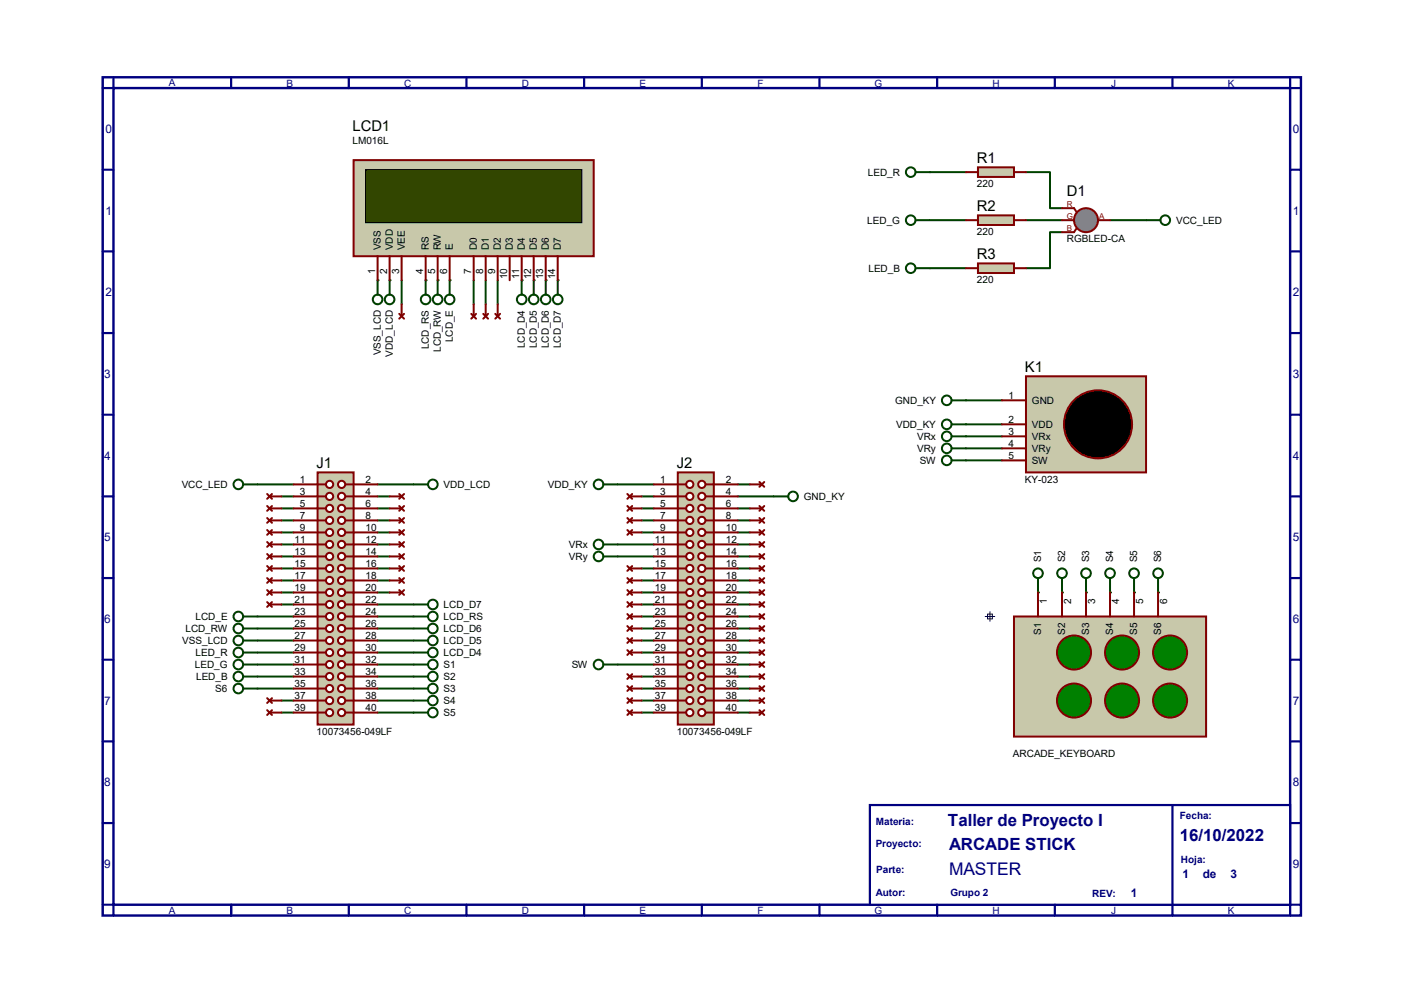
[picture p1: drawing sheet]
<svg xmlns="http://www.w3.org/2000/svg" width="297mm" height="210mm" viewBox="0 0 297 210" stroke-linecap="round" stroke-linejoin="round" font-family="sans-serif">
<path d="M21.7 16.3h253.5v177.3h-253.5zM24 18.6h248.9v172.7h-248.9z" fill="none" stroke="#000080" stroke-width=".51"/>
<path d="M24 16.3v2.3h-2.3M48.9 16.3v2.3" fill="none" stroke="#000080" stroke-width=".47"/>
<path d="M184 170.3h88.9v21h-88.9z" fill="#fff" stroke="#000080" stroke-width=".47"/>
<g fill="none" stroke="#000080" stroke-width=".47">
<path d="M73.8 16.3v2.3M98.7 16.3v2.3M123.6 16.3v2.3M148.5 16.3v2.3M173.4 16.3v2.3M198.2 16.3v2.3M223.1 16.3v2.3M248 16.3v2.3M272.9 16.3v2.3h2.3M21.7 35.9h2.3M272.9 35.9h2.3M21.7 53.2h2.3"/>
<path d="M272.9 53.2h2.3M21.7 70.4h2.3M272.9 70.4h2.3M21.7 87.7h2.3M272.9 87.7h2.3M21.7 105h2.3M272.9 105h2.3M21.7 122.3h2.3M21.7 139.5h2.3M272.9 122.3h2.3M272.9 139.5h2.3M21.7 156.8h2.3"/>
<path d="M272.9 156.8h2.3M21.7 174.1h2.3M248 170.3v23.3M272.9 174.1h2.3M21.7 191.3h2.3v2.3M48.9 191.3v2.3M73.8 191.3v2.3M98.7 191.3v2.3M123.6 191.3v2.3M148.5 191.3v2.3M173.4 191.3v2.3M198.2 191.3v2.3"/>
<path d="M223.1 191.3v2.3M275.2 191.3h-2.3v2.3"/>
</g>
<path d="M204.3 97.4h7.7M204.3 94.8h7.7M204.3 92.3h7.7" fill="none" stroke="#004000" stroke-width=".42"/>
<g fill="#004000">
<circle cx="118" cy="59.3" r=".21"/>
<circle cx="115.4" cy="59.3" r=".21"/>
<circle cx="112.9" cy="59.3" r=".21"/>
<circle cx="110.4" cy="59.3" r=".21"/>
<circle cx="95.1" cy="59.3" r=".21"/>
<circle cx="90" cy="59.3" r=".21"/>
</g>
<path d="M196.7 36.4h7.6M217 36.4h5.1v7.6h2.6M196.7 46.6h7.6M196.7 56.7h7.6M217 46.6h7.7M224.7 49.1h-2.6v7.6h-5.1" fill="none" stroke="#004000" stroke-width=".42"/>
<g fill="#004000">
<circle cx="219.6" cy="125.3" r=".21"/>
<circle cx="224.7" cy="125.3" r=".21"/>
<circle cx="229.7" cy="125.3" r=".21"/>
<circle cx="234.8" cy="125.3" r=".21"/>
<circle cx="239.9" cy="125.3" r=".21"/>
<circle cx="245" cy="125.3" r=".21"/>
</g>
<g fill="none" stroke="#004000" stroke-width=".42">
<path d="M234.8 46.6h7.6M204.3 89.7h7.7M204.3 84.7h7.7M54.5 102.4h7.6M59.6 105h2.5M59.6 115.1h2.5M59.6 117.7h2.5M59.6 107.5h2.5M59.6 110.1h2.5M59.6 112.6h2.5M79.9 102.4h7.6M79.9 105h2.5"/>
<path d="M79.9 115.1h2.5M79.9 117.7h2.5M79.9 107.5h2.5M79.9 110.1h2.5M79.9 112.6h2.5M130.7 102.4h7.6M130.7 115.1h7.6M130.7 117.7h7.6M135.8 105h2.5M135.8 107.5h2.5M135.8 110.1h2.5M135.8 112.6h2.5"/>
<path d="M156.1 102.4h2.5M156.1 105h7.6M156.1 115.1h2.5M156.1 117.7h2.5M156.1 107.5h2.5M156.1 110.1h2.5M156.1 112.6h2.5M54.5 130.4h7.6M54.5 138h7.6M59.6 127.8h2.5M59.6 120.2h2.5M59.6 122.8h2.5"/>
<path d="M59.6 125.3h2.5M79.9 127.8h7.6M79.9 130.4h7.6M79.9 132.9h7.6M79.9 138h7.6M79.9 135.5h7.6M79.9 120.2h2.5M79.9 122.8h2.5M79.9 125.3h2.5M135.8 127.8h2.5M135.8 130.4h2.5M135.8 132.9h2.5"/>
<path d="M135.8 138h2.5M135.8 135.5h2.5M135.8 120.2h2.5M135.8 122.8h2.5M135.8 125.3h2.5M156.1 127.8h2.5M156.1 130.4h2.5M156.1 132.9h2.5M156.1 138h2.5M156.1 135.5h2.5M156.1 120.2h2.5M156.1 122.8h2.5"/>
<path d="M156.1 125.3h2.5M54.5 140.5h7.6M54.5 143.1h7.6M54.5 145.6h7.6M59.6 148.2h2.5M59.6 150.7h2.5M79.9 140.5h7.6M79.9 143.1h7.6M79.9 145.6h7.6M79.9 148.2h7.6M79.9 150.7h7.6M130.7 140.5h7.6"/>
<path d="M135.8 143.1h2.5M135.8 145.6h2.5M135.8 148.2h2.5M135.8 150.7h2.5M156.1 140.5h2.5M156.1 143.1h2.5M156.1 145.6h2.5M156.1 148.2h2.5M156.1 150.7h2.5"/>
</g>
<g fill="#004000">
<circle cx="82.4" cy="59.3" r=".21"/>
<circle cx="92.6" cy="59.3" r=".21"/>
</g>
<path d="M54.5 132.9h7.6" fill="none" stroke="#004000" stroke-width=".42"/>
<circle cx="79.9" cy="59.3" r=".21" fill="#004000"/>
<g fill="none" stroke="#004000" stroke-width=".42">
<path d="M85 59.3v5M100.2 59.3v5M102.7 59.3v5M105.3 59.3v5M201.3 92.3h3M201.3 94.8h3M201.3 97.4h3M127.6 115.1h3.1M127.6 117.7h3.1M127.6 102.4h3.1M163.7 105h3.1M54.5 135.5h7.6"/>
<path d="M127.6 140.5h3.1"/>
<circle cx="200.3" cy="92.3" r="1.02"/>
<circle cx="200.3" cy="94.8" r="1.02"/>
<circle cx="200.3" cy="97.4" r="1.02"/>
<circle cx="126.6" cy="102.4" r="1.02"/>
<circle cx="126.6" cy="117.7" r="1.02"/>
<circle cx="126.6" cy="115.1" r="1.02"/>
<circle cx="167.8" cy="105" r="1.02"/>
<circle cx="126.6" cy="140.5" r="1.02"/>
</g>
<path d="M217 79.6h25.4v20.3h-25.4z" fill="#c8c8aa" stroke="#800000" stroke-width=".42"/>
<circle cx="232.3" cy="89.7" r="7.2" fill="#000" stroke="#800000" stroke-width=".42"/>
<path d="M212 84.7h5M212 89.7h5M212 97.4h5M212 94.8h5M212 92.3h5" fill="none" stroke="#800000" stroke-width=".42"/>
<g fill="none" stroke="#004000" stroke-width=".42">
<path d="M90 59.3v3M95.1 59.3v3M110.4 59.3v3M112.9 59.3v3M115.4 59.3v3M118 59.3v3M51.4 130.4h3.1M87.5 132.9h3.1M87.5 135.5h3.1M87.5 138h3.1M87.5 127.8h3.1M87.5 130.4h3.1"/>
<circle cx="90" cy="63.3" r="1.02"/>
<circle cx="95.1" cy="63.3" r="1.02"/>
<circle cx="110.4" cy="63.3" r="1.02"/>
<circle cx="112.9" cy="63.3" r="1.02"/>
<circle cx="115.4" cy="63.3" r="1.02"/>
<circle cx="118" cy="63.3" r="1.02"/>
<circle cx="50.4" cy="130.4" r="1.02"/>
<circle cx="91.6" cy="135.5" r="1.02"/>
<circle cx="91.6" cy="127.8" r="1.02"/>
<circle cx="91.6" cy="138" r="1.02"/>
<circle cx="91.6" cy="132.9" r="1.02"/>
<circle cx="91.6" cy="130.4" r="1.02"/>
</g>
<circle cx="229.7" cy="46.6" r="2.54" fill="#808080" stroke="#800000" stroke-width=".42"/>
<path d="M224.7 44h2.5l.5 .8M224.7 46.6h2.5M227.7 48.3l-.5 .8h-2.5M232.3 46.6h2.5" fill="none" stroke="#800000" stroke-width=".42"/>
<g fill="none" stroke="#004000" stroke-width=".42">
<path d="M193.7 36.4h3M193.7 46.6h3M193.7 56.7h3M51.4 138h3.1M219.6 122.3v3M224.7 122.3v3M229.7 122.3v3M234.8 122.3v3M239.9 122.3v3M51.4 140.5h3.1M51.4 143.1h3.1M87.5 140.5h3.1"/>
<path d="M87.5 143.1h3.1M87.5 145.6h3.1M87.5 148.2h3.1M87.5 150.7h3.1"/>
<circle cx="192.7" cy="36.4" r="1.02"/>
<circle cx="192.7" cy="46.6" r="1.02"/>
<circle cx="192.7" cy="56.7" r="1.02"/>
<circle cx="50.4" cy="138" r="1.02"/>
<circle cx="219.6" cy="121.2" r="1.02"/>
<circle cx="224.7" cy="121.2" r="1.02"/>
<circle cx="229.7" cy="121.2" r="1.02"/>
<circle cx="234.8" cy="121.2" r="1.02"/>
<circle cx="239.9" cy="121.2" r="1.02"/>
<circle cx="50.4" cy="140.5" r="1.02"/>
<circle cx="50.4" cy="143.1" r="1.02"/>
<circle cx="91.6" cy="150.7" r="1.02"/>
<circle cx="91.6" cy="148.2" r="1.02"/>
<circle cx="91.6" cy="140.5" r="1.02"/>
<circle cx="91.6" cy="145.6" r="1.02"/>
<circle cx="91.6" cy="143.1" r="1.02"/>
</g>
<path d="M206.9 35.4h7.6v2h-7.6z" fill="#c8c8aa" stroke="#800000" stroke-width=".42"/>
<path d="M204.3 36.4h2.6M214.5 36.4h2.5" fill="none" stroke="#800000" stroke-width=".42"/>
<path d="M206.9 45.6h7.6v2h-7.6z" fill="#c8c8aa" stroke="#800000" stroke-width=".42"/>
<path d="M204.3 46.6h2.6M214.5 46.6h2.5" fill="none" stroke="#800000" stroke-width=".42"/>
<path d="M206.9 55.7h7.6v2h-7.6z" fill="#c8c8aa" stroke="#800000" stroke-width=".42"/>
<path d="M204.3 56.7h2.6M214.5 56.7h2.5" fill="none" stroke="#800000" stroke-width=".42"/>
<path d="M208.4 130.4h2M208.9 129.9h1v1h-1zM209.4 129.4v2" fill="none" stroke="#000040" stroke-width=".21"/>
<g fill="none" stroke="#004000" stroke-width=".42">
<path d="M245 122.3v3"/>
<circle cx="245" cy="121.2" r="1.02"/>
</g>
<path d="M214.5 130.4h40.6v25.4h-40.6z" fill="#c8c8aa" stroke="#800000" stroke-width=".42"/>
<g fill="#008000" stroke="#800000" stroke-width=".42">
<circle cx="227.2" cy="138" r="3.6"/>
<circle cx="237.4" cy="138" r="3.6"/>
<circle cx="247.5" cy="138" r="3.6"/>
<circle cx="227.2" cy="148.2" r="3.6"/>
<circle cx="237.4" cy="148.2" r="3.6"/>
<circle cx="247.5" cy="148.2" r="3.6"/>
</g>
<g fill="none" stroke="#800000" stroke-width=".42">
<path d="M56.5 104.5l1 1M56.5 107l1 1M56.5 109.6l1 1M56.5 112.1l1 1M56.5 114.6l1 1.1M56.5 117.2l1 1M56.5 119.7l1 1M57 105h2.6M57 107.5h2.6M57 110.1h2.6M57 112.6h2.6M57 115.1h2.6"/>
<path d="M57 117.7h2.6M57.5 104.5l-1 1M57.5 107l-1 1M57.5 109.6l-1 1M57.5 112.1l-1 1M57.5 114.6l-1 1.1M57.5 117.2l-1 1M57.5 119.7l-1 1M56.5 122.3l1 1M56.5 124.8l1 1M56.5 127.3l1 1.1M57 120.2h2.6"/>
<path d="M57 122.8h2.6M57 125.3h2.6M57 127.8h2.6M57.5 122.3l-1 1M57.5 124.8l-1 1M57.5 127.3l-1 1.1M219.6 125.3v5.1M224.7 125.3v5.1M229.7 125.3v5.1M234.8 125.3v5.1M239.9 125.3v5.1M245 125.3v5.1"/>
<path d="M56.5 147.7l1 1M56.5 150.2l1 1M57 148.2h2.6M57 150.7h2.6M57.5 147.7l-1 1M57.5 150.2l-1 1"/>
</g>
<g fill="none" stroke="#004000" stroke-width=".42">
<path d="M51.4 145.6h3.1"/>
<circle cx="50.4" cy="145.6" r="1.02"/>
</g>
<path d="M67.2 99.9h7.6v53.3h-7.6z" fill="#c8c8aa" stroke="#800000" stroke-width=".42"/>
<path d="M67.2 102.4h1.8" fill="none" stroke="#800000" stroke-width=".42"/>
<circle cx="69.7" cy="102.4" r=".76" fill="#fff" stroke="#800000" stroke-width=".42"/>
<path d="M67.2 105h1.8" fill="none" stroke="#800000" stroke-width=".42"/>
<circle cx="69.7" cy="105" r=".76" fill="#fff" stroke="#800000" stroke-width=".42"/>
<path d="M67.2 107.5h1.8" fill="none" stroke="#800000" stroke-width=".42"/>
<circle cx="69.7" cy="107.5" r=".76" fill="#fff" stroke="#800000" stroke-width=".42"/>
<path d="M67.2 110.1h1.8" fill="none" stroke="#800000" stroke-width=".42"/>
<circle cx="69.7" cy="110.1" r=".76" fill="#fff" stroke="#800000" stroke-width=".42"/>
<path d="M73 102.4h1.8" fill="none" stroke="#800000" stroke-width=".42"/>
<circle cx="72.3" cy="102.4" r=".76" fill="#fff" stroke="#800000" stroke-width=".42"/>
<path d="M73 105h1.8" fill="none" stroke="#800000" stroke-width=".42"/>
<circle cx="72.3" cy="105" r=".76" fill="#fff" stroke="#800000" stroke-width=".42"/>
<path d="M73 107.5h1.8" fill="none" stroke="#800000" stroke-width=".42"/>
<circle cx="72.3" cy="107.5" r=".76" fill="#fff" stroke="#800000" stroke-width=".42"/>
<path d="M73 110.1h1.8" fill="none" stroke="#800000" stroke-width=".42"/>
<circle cx="72.3" cy="110.1" r=".76" fill="#fff" stroke="#800000" stroke-width=".42"/>
<path d="M67.2 112.6h1.8" fill="none" stroke="#800000" stroke-width=".42"/>
<circle cx="69.7" cy="112.6" r=".76" fill="#fff" stroke="#800000" stroke-width=".42"/>
<path d="M73 112.6h1.8" fill="none" stroke="#800000" stroke-width=".42"/>
<circle cx="72.3" cy="112.6" r=".76" fill="#fff" stroke="#800000" stroke-width=".42"/>
<path d="M67.2 115.1h1.8" fill="none" stroke="#800000" stroke-width=".42"/>
<circle cx="69.7" cy="115.1" r=".76" fill="#fff" stroke="#800000" stroke-width=".42"/>
<path d="M73 115.1h1.8" fill="none" stroke="#800000" stroke-width=".42"/>
<circle cx="72.3" cy="115.1" r=".76" fill="#fff" stroke="#800000" stroke-width=".42"/>
<path d="M67.2 117.7h1.8" fill="none" stroke="#800000" stroke-width=".42"/>
<circle cx="69.7" cy="117.7" r=".76" fill="#fff" stroke="#800000" stroke-width=".42"/>
<path d="M73 117.7h1.8" fill="none" stroke="#800000" stroke-width=".42"/>
<circle cx="72.3" cy="117.7" r=".76" fill="#fff" stroke="#800000" stroke-width=".42"/>
<path d="M67.2 120.2h1.8" fill="none" stroke="#800000" stroke-width=".42"/>
<circle cx="69.7" cy="120.2" r=".76" fill="#fff" stroke="#800000" stroke-width=".42"/>
<path d="M73 120.2h1.8" fill="none" stroke="#800000" stroke-width=".42"/>
<circle cx="72.3" cy="120.2" r=".76" fill="#fff" stroke="#800000" stroke-width=".42"/>
<path d="M67.2 122.8h1.8" fill="none" stroke="#800000" stroke-width=".42"/>
<circle cx="69.7" cy="122.8" r=".76" fill="#fff" stroke="#800000" stroke-width=".42"/>
<path d="M67.2 125.3h1.8" fill="none" stroke="#800000" stroke-width=".42"/>
<circle cx="69.7" cy="125.3" r=".76" fill="#fff" stroke="#800000" stroke-width=".42"/>
<path d="M67.2 127.8h1.8" fill="none" stroke="#800000" stroke-width=".42"/>
<circle cx="69.7" cy="127.8" r=".76" fill="#fff" stroke="#800000" stroke-width=".42"/>
<path d="M73 122.8h1.8" fill="none" stroke="#800000" stroke-width=".42"/>
<circle cx="72.3" cy="122.8" r=".76" fill="#fff" stroke="#800000" stroke-width=".42"/>
<path d="M73 125.3h1.8" fill="none" stroke="#800000" stroke-width=".42"/>
<circle cx="72.3" cy="125.3" r=".76" fill="#fff" stroke="#800000" stroke-width=".42"/>
<path d="M73 127.8h1.8" fill="none" stroke="#800000" stroke-width=".42"/>
<circle cx="72.3" cy="127.8" r=".76" fill="#fff" stroke="#800000" stroke-width=".42"/>
<path d="M67.2 130.4h1.8" fill="none" stroke="#800000" stroke-width=".42"/>
<circle cx="69.7" cy="130.4" r=".76" fill="#fff" stroke="#800000" stroke-width=".42"/>
<path d="M73 130.4h1.8" fill="none" stroke="#800000" stroke-width=".42"/>
<circle cx="72.3" cy="130.4" r=".76" fill="#fff" stroke="#800000" stroke-width=".42"/>
<path d="M67.2 132.9h1.8" fill="none" stroke="#800000" stroke-width=".42"/>
<circle cx="69.7" cy="132.9" r=".76" fill="#fff" stroke="#800000" stroke-width=".42"/>
<path d="M73 132.9h1.8" fill="none" stroke="#800000" stroke-width=".42"/>
<circle cx="72.3" cy="132.9" r=".76" fill="#fff" stroke="#800000" stroke-width=".42"/>
<path d="M67.2 135.5h1.8" fill="none" stroke="#800000" stroke-width=".42"/>
<circle cx="69.7" cy="135.5" r=".76" fill="#fff" stroke="#800000" stroke-width=".42"/>
<path d="M67.2 138h1.8" fill="none" stroke="#800000" stroke-width=".42"/>
<circle cx="69.7" cy="138" r=".76" fill="#fff" stroke="#800000" stroke-width=".42"/>
<path d="M73 135.5h1.8" fill="none" stroke="#800000" stroke-width=".42"/>
<circle cx="72.3" cy="135.5" r=".76" fill="#fff" stroke="#800000" stroke-width=".42"/>
<path d="M73 138h1.8" fill="none" stroke="#800000" stroke-width=".42"/>
<circle cx="72.3" cy="138" r=".76" fill="#fff" stroke="#800000" stroke-width=".42"/>
<path d="M67.2 140.5h1.8" fill="none" stroke="#800000" stroke-width=".42"/>
<circle cx="69.7" cy="140.5" r=".76" fill="#fff" stroke="#800000" stroke-width=".42"/>
<path d="M67.2 143.1h1.8" fill="none" stroke="#800000" stroke-width=".42"/>
<circle cx="69.7" cy="143.1" r=".76" fill="#fff" stroke="#800000" stroke-width=".42"/>
<path d="M67.2 145.6h1.8" fill="none" stroke="#800000" stroke-width=".42"/>
<circle cx="69.7" cy="145.6" r=".76" fill="#fff" stroke="#800000" stroke-width=".42"/>
<path d="M73 140.5h1.8" fill="none" stroke="#800000" stroke-width=".42"/>
<circle cx="72.3" cy="140.5" r=".76" fill="#fff" stroke="#800000" stroke-width=".42"/>
<path d="M73 143.1h1.8" fill="none" stroke="#800000" stroke-width=".42"/>
<circle cx="72.3" cy="143.1" r=".76" fill="#fff" stroke="#800000" stroke-width=".42"/>
<path d="M73 145.6h1.8" fill="none" stroke="#800000" stroke-width=".42"/>
<circle cx="72.3" cy="145.6" r=".76" fill="#fff" stroke="#800000" stroke-width=".42"/>
<path d="M67.2 148.2h1.8" fill="none" stroke="#800000" stroke-width=".42"/>
<circle cx="69.7" cy="148.2" r=".76" fill="#fff" stroke="#800000" stroke-width=".42"/>
<path d="M73 148.2h1.8" fill="none" stroke="#800000" stroke-width=".42"/>
<circle cx="72.3" cy="148.2" r=".76" fill="#fff" stroke="#800000" stroke-width=".42"/>
<path d="M67.2 150.7h1.8" fill="none" stroke="#800000" stroke-width=".42"/>
<circle cx="69.7" cy="150.7" r=".76" fill="#fff" stroke="#800000" stroke-width=".42"/>
<path d="M73 150.7h1.8" fill="none" stroke="#800000" stroke-width=".42"/>
<circle cx="72.3" cy="150.7" r=".76" fill="#fff" stroke="#800000" stroke-width=".42"/>
<g fill="none" stroke="#800000" stroke-width=".42">
<path d="M62.1 102.4h5.1M62.1 105h5.1M62.1 107.5h5.1M62.1 110.1h5.1M62.1 112.6h5.1M62.1 115.1h5.1M62.1 117.7h5.1M74.8 102.4h5.1M74.8 105h5.1M74.8 107.5h5.1M74.8 110.1h5.1M74.8 112.6h5.1"/>
<path d="M74.8 115.1h5.1M74.8 117.7h5.1M82.4 105h2.6M82.4 107.5h2.6M82.4 110.1h2.6M82.4 112.6h2.6M82.4 115.1h2.6M82.4 117.7h2.6M84.5 104.5l1 1M84.5 107l1 1M84.5 109.6l1 1M84.5 112.1l1 1"/>
<path d="M84.5 114.6l1 1.1M84.5 117.2l1 1M84.5 119.7l1 1M85.5 104.5l-1 1M85.5 107l-1 1M85.5 109.6l-1 1M85.5 112.1l-1 1M85.5 114.6l-1 1.1M85.5 117.2l-1 1M85.5 119.7l-1 1M158.6 102.4h2.6M158.6 107.5h2.6"/>
<path d="M158.6 110.1h2.6M158.6 112.6h2.6M158.6 115.1h2.6M158.6 117.7h2.6M160.7 101.9l1 1.1M160.7 107l1 1M160.7 109.6l1 1M160.7 112.1l1 1M160.7 114.6l1 1.1M160.7 117.2l1 1M160.7 119.7l1 1M161.7 101.9l-1 1.1"/>
<path d="M161.7 107l-1 1M161.7 109.6l-1 1M161.7 112.1l-1 1M161.7 114.6l-1 1.1M161.7 117.2l-1 1M161.7 119.7l-1 1M62.1 120.2h5.1M62.1 122.8h5.1M62.1 125.3h5.1M62.1 127.8h5.1M62.1 130.4h5.1M62.1 132.9h5.1"/>
<path d="M62.1 135.5h5.1M62.1 138h5.1M74.8 120.2h5.1M74.8 122.8h5.1M74.8 125.3h5.1M74.8 127.8h5.1M74.8 130.4h5.1M74.8 132.9h5.1M74.8 135.5h5.1M74.8 138h5.1M82.4 120.2h2.6M82.4 122.8h2.6"/>
<path d="M82.4 125.3h2.6M84.5 122.3l1 1M84.5 124.8l1 1M85.5 122.3l-1 1M85.5 124.8l-1 1M158.6 120.2h2.6M158.6 122.8h2.6M158.6 125.3h2.6M158.6 127.8h2.6M158.6 130.4h2.6M158.6 132.9h2.6M160.7 122.3l1 1"/>
<path d="M160.7 124.8l1 1M160.7 127.3l1 1.1M160.7 129.9l1 1M160.7 132.4l1 1M161.7 122.3l-1 1M161.7 124.8l-1 1M161.7 127.3l-1 1.1M161.7 129.9l-1 1M161.7 132.4l-1 1M62.1 140.5h5.1M62.1 143.1h5.1M62.1 145.6h5.1"/>
<path d="M62.1 148.2h5.1M62.1 150.7h5.1M74.8 140.5h5.1M74.8 143.1h5.1M74.8 145.6h5.1M74.8 148.2h5.1M74.8 150.7h5.1"/>
</g>
<path d="M143.4 99.9h7.6v53.3h-7.6z" fill="#c8c8aa" stroke="#800000" stroke-width=".42"/>
<path d="M143.4 102.4h1.8" fill="none" stroke="#800000" stroke-width=".42"/>
<circle cx="145.9" cy="102.4" r=".76" fill="#fff" stroke="#800000" stroke-width=".42"/>
<path d="M143.4 105h1.8" fill="none" stroke="#800000" stroke-width=".42"/>
<circle cx="145.9" cy="105" r=".76" fill="#fff" stroke="#800000" stroke-width=".42"/>
<path d="M143.4 107.5h1.8" fill="none" stroke="#800000" stroke-width=".42"/>
<circle cx="145.9" cy="107.5" r=".76" fill="#fff" stroke="#800000" stroke-width=".42"/>
<path d="M143.4 110.1h1.8" fill="none" stroke="#800000" stroke-width=".42"/>
<circle cx="145.9" cy="110.1" r=".76" fill="#fff" stroke="#800000" stroke-width=".42"/>
<path d="M149.2 102.4h1.8" fill="none" stroke="#800000" stroke-width=".42"/>
<circle cx="148.5" cy="102.4" r=".76" fill="#fff" stroke="#800000" stroke-width=".42"/>
<path d="M149.2 105h1.8" fill="none" stroke="#800000" stroke-width=".42"/>
<circle cx="148.5" cy="105" r=".76" fill="#fff" stroke="#800000" stroke-width=".42"/>
<path d="M149.2 107.5h1.8" fill="none" stroke="#800000" stroke-width=".42"/>
<circle cx="148.5" cy="107.5" r=".76" fill="#fff" stroke="#800000" stroke-width=".42"/>
<path d="M149.2 110.1h1.8" fill="none" stroke="#800000" stroke-width=".42"/>
<circle cx="148.5" cy="110.1" r=".76" fill="#fff" stroke="#800000" stroke-width=".42"/>
<path d="M143.4 112.6h1.8" fill="none" stroke="#800000" stroke-width=".42"/>
<circle cx="145.9" cy="112.6" r=".76" fill="#fff" stroke="#800000" stroke-width=".42"/>
<path d="M149.2 112.6h1.8" fill="none" stroke="#800000" stroke-width=".42"/>
<circle cx="148.5" cy="112.6" r=".76" fill="#fff" stroke="#800000" stroke-width=".42"/>
<path d="M143.4 115.1h1.8" fill="none" stroke="#800000" stroke-width=".42"/>
<circle cx="145.9" cy="115.1" r=".76" fill="#fff" stroke="#800000" stroke-width=".42"/>
<path d="M149.2 115.1h1.8" fill="none" stroke="#800000" stroke-width=".42"/>
<circle cx="148.5" cy="115.1" r=".76" fill="#fff" stroke="#800000" stroke-width=".42"/>
<path d="M143.4 117.7h1.8" fill="none" stroke="#800000" stroke-width=".42"/>
<circle cx="145.9" cy="117.7" r=".76" fill="#fff" stroke="#800000" stroke-width=".42"/>
<path d="M149.2 117.7h1.8" fill="none" stroke="#800000" stroke-width=".42"/>
<circle cx="148.5" cy="117.7" r=".76" fill="#fff" stroke="#800000" stroke-width=".42"/>
<path d="M143.4 120.2h1.8" fill="none" stroke="#800000" stroke-width=".42"/>
<circle cx="145.9" cy="120.2" r=".76" fill="#fff" stroke="#800000" stroke-width=".42"/>
<path d="M149.2 120.2h1.8" fill="none" stroke="#800000" stroke-width=".42"/>
<circle cx="148.5" cy="120.2" r=".76" fill="#fff" stroke="#800000" stroke-width=".42"/>
<path d="M143.4 122.8h1.8" fill="none" stroke="#800000" stroke-width=".42"/>
<circle cx="145.9" cy="122.8" r=".76" fill="#fff" stroke="#800000" stroke-width=".42"/>
<path d="M143.4 125.3h1.8" fill="none" stroke="#800000" stroke-width=".42"/>
<circle cx="145.9" cy="125.3" r=".76" fill="#fff" stroke="#800000" stroke-width=".42"/>
<path d="M143.4 127.8h1.8" fill="none" stroke="#800000" stroke-width=".42"/>
<circle cx="145.9" cy="127.8" r=".76" fill="#fff" stroke="#800000" stroke-width=".42"/>
<path d="M149.2 122.8h1.8" fill="none" stroke="#800000" stroke-width=".42"/>
<circle cx="148.5" cy="122.8" r=".76" fill="#fff" stroke="#800000" stroke-width=".42"/>
<path d="M149.2 125.3h1.8" fill="none" stroke="#800000" stroke-width=".42"/>
<circle cx="148.5" cy="125.3" r=".76" fill="#fff" stroke="#800000" stroke-width=".42"/>
<path d="M149.2 127.8h1.8" fill="none" stroke="#800000" stroke-width=".42"/>
<circle cx="148.5" cy="127.8" r=".76" fill="#fff" stroke="#800000" stroke-width=".42"/>
<path d="M143.4 130.4h1.8" fill="none" stroke="#800000" stroke-width=".42"/>
<circle cx="145.9" cy="130.4" r=".76" fill="#fff" stroke="#800000" stroke-width=".42"/>
<path d="M149.2 130.4h1.8" fill="none" stroke="#800000" stroke-width=".42"/>
<circle cx="148.5" cy="130.4" r=".76" fill="#fff" stroke="#800000" stroke-width=".42"/>
<path d="M143.4 132.9h1.8" fill="none" stroke="#800000" stroke-width=".42"/>
<circle cx="145.9" cy="132.9" r=".76" fill="#fff" stroke="#800000" stroke-width=".42"/>
<path d="M149.2 132.9h1.8" fill="none" stroke="#800000" stroke-width=".42"/>
<circle cx="148.5" cy="132.9" r=".76" fill="#fff" stroke="#800000" stroke-width=".42"/>
<path d="M143.4 135.5h1.8" fill="none" stroke="#800000" stroke-width=".42"/>
<circle cx="145.9" cy="135.5" r=".76" fill="#fff" stroke="#800000" stroke-width=".42"/>
<path d="M143.4 138h1.8" fill="none" stroke="#800000" stroke-width=".42"/>
<circle cx="145.9" cy="138" r=".76" fill="#fff" stroke="#800000" stroke-width=".42"/>
<path d="M149.2 135.5h1.8" fill="none" stroke="#800000" stroke-width=".42"/>
<circle cx="148.5" cy="135.5" r=".76" fill="#fff" stroke="#800000" stroke-width=".42"/>
<path d="M149.2 138h1.8" fill="none" stroke="#800000" stroke-width=".42"/>
<circle cx="148.5" cy="138" r=".76" fill="#fff" stroke="#800000" stroke-width=".42"/>
<path d="M143.4 140.5h1.8" fill="none" stroke="#800000" stroke-width=".42"/>
<circle cx="145.9" cy="140.5" r=".76" fill="#fff" stroke="#800000" stroke-width=".42"/>
<path d="M143.4 143.1h1.8" fill="none" stroke="#800000" stroke-width=".42"/>
<circle cx="145.9" cy="143.1" r=".76" fill="#fff" stroke="#800000" stroke-width=".42"/>
<path d="M143.4 145.6h1.8" fill="none" stroke="#800000" stroke-width=".42"/>
<circle cx="145.9" cy="145.6" r=".76" fill="#fff" stroke="#800000" stroke-width=".42"/>
<path d="M149.2 140.5h1.8" fill="none" stroke="#800000" stroke-width=".42"/>
<circle cx="148.5" cy="140.5" r=".76" fill="#fff" stroke="#800000" stroke-width=".42"/>
<path d="M149.2 143.1h1.8" fill="none" stroke="#800000" stroke-width=".42"/>
<circle cx="148.5" cy="143.1" r=".76" fill="#fff" stroke="#800000" stroke-width=".42"/>
<path d="M149.2 145.6h1.8" fill="none" stroke="#800000" stroke-width=".42"/>
<circle cx="148.5" cy="145.6" r=".76" fill="#fff" stroke="#800000" stroke-width=".42"/>
<path d="M143.4 148.2h1.8" fill="none" stroke="#800000" stroke-width=".42"/>
<circle cx="145.9" cy="148.2" r=".76" fill="#fff" stroke="#800000" stroke-width=".42"/>
<path d="M149.2 148.2h1.8" fill="none" stroke="#800000" stroke-width=".42"/>
<circle cx="148.5" cy="148.2" r=".76" fill="#fff" stroke="#800000" stroke-width=".42"/>
<path d="M143.4 150.7h1.8" fill="none" stroke="#800000" stroke-width=".42"/>
<circle cx="145.9" cy="150.7" r=".76" fill="#fff" stroke="#800000" stroke-width=".42"/>
<path d="M149.2 150.7h1.8" fill="none" stroke="#800000" stroke-width=".42"/>
<circle cx="148.5" cy="150.7" r=".76" fill="#fff" stroke="#800000" stroke-width=".42"/>
<g fill="none" stroke="#800000" stroke-width=".42">
<path d="M132.7 104.5l1 1M132.7 107l1 1M132.7 109.6l1 1M132.7 112.1l1 1M132.7 119.7l1 1M133.2 105h2.6M133.2 107.5h2.6M133.2 110.1h2.6M133.2 112.6h2.6M133.7 104.5l-1 1M133.7 107l-1 1M133.7 109.6l-1 1"/>
<path d="M133.7 112.1l-1 1M133.7 119.7l-1 1M138.3 102.4h5.1M138.3 105h5.1M138.3 107.5h5.1M138.3 110.1h5.1M138.3 112.6h5.1M138.3 115.1h5.1M138.3 117.7h5.1M151 102.4h5.1M151 105h5.1M151 107.5h5.1"/>
<path d="M151 110.1h5.1M151 112.6h5.1M151 115.1h5.1M151 117.7h5.1M132.7 122.3l1 1M132.7 124.8l1 1M132.7 127.3l1 1.1M132.7 129.9l1 1M132.7 132.4l1 1M132.7 135l1 1M132.7 137.5l1 1M133.2 120.2h2.6"/>
<path d="M133.2 122.8h2.6M133.2 125.3h2.6M133.2 127.8h2.6M133.2 130.4h2.6M133.2 132.9h2.6M133.2 135.5h2.6M133.2 138h2.6M133.7 122.3l-1 1M133.7 124.8l-1 1M133.7 127.3l-1 1.1M133.7 129.9l-1 1M133.7 132.4l-1 1"/>
<path d="M133.7 135l-1 1M133.7 137.5l-1 1M138.3 120.2h5.1M138.3 122.8h5.1M138.3 125.3h5.1M138.3 127.8h5.1M138.3 130.4h5.1M138.3 132.9h5.1M138.3 135.5h5.1M138.3 138h5.1M151 120.2h5.1M151 122.8h5.1"/>
<path d="M151 125.3h5.1M151 127.8h5.1M151 130.4h5.1M151 132.9h5.1M151 135.5h5.1M151 138h5.1M158.6 135.5h2.6M158.6 138h2.6M160.7 135l1 1M160.7 137.5l1 1M161.7 135l-1 1M161.7 137.5l-1 1"/>
<path d="M132.7 142.6l1 1M132.7 145.1l1 1M132.7 147.7l1 1M132.7 150.2l1 1M133.2 143.1h2.6M133.2 145.6h2.6M133.2 148.2h2.6M133.2 150.7h2.6M133.7 142.6l-1 1M133.7 145.1l-1 1M133.7 147.7l-1 1M133.7 150.2l-1 1"/>
<path d="M138.3 140.5h5.1M138.3 143.1h5.1M138.3 145.6h5.1M138.3 148.2h5.1M138.3 150.7h5.1M151 140.5h5.1M151 143.1h5.1M151 145.6h5.1M151 148.2h5.1M151 150.7h5.1M158.6 140.5h2.6M158.6 143.1h2.6"/>
<path d="M158.6 145.6h2.6M158.6 148.2h2.6M158.6 150.7h2.6M160.7 140l1 1.1M160.7 142.6l1 1M160.7 145.1l1 1M160.7 147.7l1 1M160.7 150.2l1 1M161.7 140l-1 1.1M161.7 142.6l-1 1M161.7 145.1l-1 1M161.7 147.7l-1 1"/>
<path d="M161.7 150.2l-1 1"/>
</g>
<g fill="none" stroke="#004000" stroke-width=".42">
<path d="M79.9 59.3v3M82.4 59.3v3M92.6 59.3v3M242.4 46.6h3.1M201.3 89.7h3M201.3 84.7h3M51.4 102.4h3.1M87.5 102.4h3.1M51.4 132.9h3.1M51.4 135.5h3.1"/>
<circle cx="246.5" cy="46.6" r="1.02"/>
<circle cx="79.9" cy="63.3" r="1.02"/>
<circle cx="82.4" cy="63.3" r="1.02"/>
<circle cx="92.6" cy="63.3" r="1.02"/>
<circle cx="200.3" cy="89.7" r="1.02"/>
<circle cx="200.3" cy="84.7" r="1.02"/>
<circle cx="50.4" cy="102.4" r="1.02"/>
<circle cx="91.6" cy="102.4" r="1.02"/>
<circle cx="50.4" cy="135.5" r="1.02"/>
<circle cx="50.4" cy="132.9" r="1.02"/>
</g>
<path d="M74.8 33.9h50.8v20.3h-50.8z" fill="#c8c8aa" stroke="#800000" stroke-width=".42"/>
<path d="M77.3 35.9h45.8v11.2h-45.8z" fill="#324600" stroke="#000" stroke-width=".25"/>
<g fill="none" stroke="#800000" stroke-width=".42">
<path d="M79.9 54.2v5.1M82.4 54.2v5.1M85 54.2v5.1M90 54.2v5.1M92.6 54.2v5.1M95.1 54.2v5.1M100.2 54.2v5.1M102.7 54.2v5.1M105.3 54.2v5.1M107.8 54.2v5.1M110.4 54.2v5.1M112.9 54.2v5.1"/>
<path d="M115.4 54.2v5.1M118 54.2v5.1M84.5 66.4l1 1M85 64.3v2.6M85.5 66.4l-1 1M99.7 66.4l1 1M100.2 64.3v2.6M100.7 66.4l-1 1M102.2 66.4l1.1 1M102.7 64.3v2.6M103.3 66.4l-1.1 1M104.8 66.4l1 1"/>
<path d="M105.3 64.3v2.6M105.8 66.4l-1 1"/>
</g>
<text font-size="3.7" fill="#000080" x="200.8" y="185">MASTER</text>
<g font-size="3.6" fill="#000080">
<text x="200.5" y="174.7">Taller de Proyecto I</text>
<text x="200.8" y="179.7">ARCADE STICK</text>
<text x="249.6" y="178">16/10/2022</text>
</g>
<g font-size="3.1">
<text x="74.6" y="27.6">LCD1</text>
<text x="206.7" y="34.5">R1</text>
<text x="225.7" y="41.5">D1</text>
<text x="206.7" y="44.7">R2</text>
<text x="206.7" y="54.8">R3</text>
<text x="216.8" y="78.7">K1</text>
<text x="67" y="99">J1</text>
<text x="143.2" y="99">J2</text>
</g>
<g font-size="2.5" fill="#000080">
<text x="22.3" y="28.2">0</text>
<text x="273.5" y="28.2">0</text>
<text x="22.3" y="45.4">1</text>
<text x="273.5" y="45.4">1</text>
<text x="22.3" y="62.7">2</text>
<text x="273.5" y="62.7">2</text>
<text x="22.1" y="80">3</text>
<text x="273.5" y="80">3</text>
<text x="22.1" y="97.2">4</text>
<text x="273.5" y="97.2">4</text>
<text x="22.1" y="114.5">5</text>
<text x="273.5" y="114.5">5</text>
<text x="22.1" y="131.8">6</text>
<text x="273.5" y="131.8">6</text>
<text x="22.1" y="149.1">7</text>
<text x="273.5" y="149.1">7</text>
<text x="22.1" y="166.3">8</text>
<text x="273.5" y="166.3">8</text>
<text x="22.1" y="183.6">9</text>
<text x="250.1" y="185.7">1</text>
<text x="254.4" y="185.7">de</text>
<text x="260.3" y="185.7">3</text>
<text x="273.5" y="183.6">9</text>
<text x="239.2" y="189.7">1</text>
</g>
<g font-size="2.1" fill="#000080">
<text x="35.7" y="18.1">A</text>
<text x="60.6" y="18.4">B</text>
<text x="85.5" y="18.4">C</text>
<text x="110.4" y="18.4">D</text>
<text x="135.3" y="18.4">E</text>
<text x="160.3" y="18.4">F</text>
<text x="185" y="18.4">G</text>
<text x="209.9" y="18.4">H</text>
<text x="235.1" y="18.4">J</text>
<text x="259.7" y="18.4">K</text>
<text x="249.6" y="173.2">Fecha:</text>
<text x="185.3" y="179.2">Proyecto:</text>
<text x="185.3" y="174.5">Materia:</text>
<text x="185.4" y="184.5">Parte:</text>
<text x="249.8" y="182.6">Hoja:</text>
<text x="185.3" y="189.5">Autor:</text>
<text x="201" y="189.5">Grupo 2</text>
<text x="231.1" y="189.6">REV:</text>
<text x="35.7" y="193.4">A</text>
<text x="60.6" y="193.4">B</text>
<text x="85.5" y="193.4">C</text>
<text x="110.4" y="193.4">D</text>
<text x="135.3" y="193.4">E</text>
<text x="160.3" y="193.4">F</text>
<text x="185" y="193.4">G</text>
<text x="209.9" y="193.4">H</text>
<text x="235.1" y="193.4">J</text>
<text x="259.7" y="193.4">K</text>
</g>
<g font-size="2.1">
<text x="74.6" y="30.5">LM016L</text>
<text x="183.6" y="37.2">LED_R</text>
<text x="206.7" y="39.6">220</text>
<text x="183.5" y="47.3">LED_G</text>
<text x="248.8" y="47.3">VCC_LED</text>
<text x="80.6" y="52.9" transform="rotate(-90 80.6 52.9)">VSS</text>
<text x="83.1" y="52.9" transform="rotate(-90 83.1 52.9)">VDD</text>
<text x="85.6" y="52.9" transform="rotate(-90 85.6 52.9)">VEE</text>
<text x="90.7" y="52.9" transform="rotate(-90 90.7 52.9)">RS</text>
<text x="93.3" y="52.9" transform="rotate(-90 93.3 52.9)">RW</text>
<text x="95.8" y="52.9" transform="rotate(-90 95.8 52.9)">E</text>
<text x="100.9" y="52.9" transform="rotate(-90 100.9 52.9)">D0</text>
<text x="103.4" y="52.9" transform="rotate(-90 103.4 52.9)">D1</text>
<text x="106" y="52.9" transform="rotate(-90 106 52.9)">D2</text>
<text x="108.5" y="52.9" transform="rotate(-90 108.5 52.9)">D3</text>
<text x="111" y="52.9" transform="rotate(-90 111 52.9)">D4</text>
<text x="113.6" y="52.9" transform="rotate(-90 113.6 52.9)">D5</text>
<text x="116.1" y="52.9" transform="rotate(-90 116.1 52.9)">D6</text>
<text x="118.7" y="52.9" transform="rotate(-90 118.7 52.9)">D7</text>
<text x="206.7" y="49.7">220</text>
<text x="225.7" y="51.3">RGBLED-CA</text>
<text x="79.4" y="57.9" transform="rotate(-90 79.4 57.9)">1</text>
<text x="81.9" y="57.9" transform="rotate(-90 81.9 57.9)">2</text>
<text x="84.5" y="57.9" transform="rotate(-90 84.5 57.9)">3</text>
<text x="89.5" y="57.9" transform="rotate(-90 89.5 57.9)">4</text>
<text x="92.1" y="57.9" transform="rotate(-90 92.1 57.9)">5</text>
<text x="94.6" y="57.9" transform="rotate(-90 94.6 57.9)">6</text>
<text x="99.7" y="57.9" transform="rotate(-90 99.7 57.9)">7</text>
<text x="102.2" y="57.9" transform="rotate(-90 102.2 57.9)">8</text>
<text x="104.8" y="57.9" transform="rotate(-90 104.8 57.9)">9</text>
<text x="107.3" y="59.1" transform="rotate(-90 107.3 59.1)">10</text>
<text x="109.9" y="58.9" transform="rotate(-90 109.9 58.9)">11</text>
<text x="112.4" y="59.1" transform="rotate(-90 112.4 59.1)">12</text>
<text x="114.9" y="59.1" transform="rotate(-90 114.9 59.1)">13</text>
<text x="117.5" y="59.1" transform="rotate(-90 117.5 59.1)">14</text>
<text x="183.7" y="57.5">LED_B</text>
<text x="206.7" y="59.9">220</text>
<text x="80.6" y="75.2" transform="rotate(-90 80.6 75.2)">VSS_LCD</text>
<text x="83.1" y="75.4" transform="rotate(-90 83.1 75.4)">VDD_LCD</text>
<text x="90.7" y="73.9" transform="rotate(-90 90.7 73.9)">LCD_RS</text>
<text x="93.3" y="74.5" transform="rotate(-90 93.3 74.5)">LCD_RW</text>
<text x="95.8" y="72.4" transform="rotate(-90 95.8 72.4)">LCD_E</text>
<text x="111" y="73.7" transform="rotate(-90 111 73.7)">LCD_D4</text>
<text x="113.6" y="73.7" transform="rotate(-90 113.6 73.7)">LCD_D5</text>
<text x="116.1" y="73.7" transform="rotate(-90 116.1 73.7)">LCD_D6</text>
<text x="118.7" y="73.7" transform="rotate(-90 118.7 73.7)">LCD_D7</text>
<text x="189.4" y="85.4">GND_KY</text>
<text x="213.3" y="84.3">1</text>
<text x="213.3" y="89.4">2</text>
<text x="218.3" y="85.4">GND</text>
<text x="189.6" y="90.5">VDD_KY</text>
<text x="194" y="93">VRx</text>
<text x="194" y="95.6">VRy</text>
<text x="213.3" y="94.4">4</text>
<text x="213.3" y="91.9">3</text>
<text x="218.3" y="90.5">VDD</text>
<text x="218.3" y="95.6">VRy</text>
<text x="218.3" y="93">VRx</text>
<text x="194.6" y="98.1">SW</text>
<text x="213.3" y="97">5</text>
<text x="218.3" y="98.1">SW</text>
<text x="38.4" y="103.2">VCC_LED</text>
<text x="63.5" y="102.1">1</text>
<text x="63.5" y="104.6">3</text>
<text x="63.5" y="107.1">5</text>
<text x="77.3" y="102.1">2</text>
<text x="77.3" y="104.6">4</text>
<text x="77.3" y="107.1">6</text>
<text x="93.9" y="103.2">VDD_LCD</text>
<text x="115.9" y="103.2">VDD_KY</text>
<text x="139.7" y="102.1">1</text>
<text x="139.7" y="104.6">3</text>
<text x="139.7" y="107.1">5</text>
<text x="153.5" y="102.1">2</text>
<text x="153.5" y="104.6">4</text>
<text x="153.5" y="107.1">6</text>
<text x="170.1" y="105.7">GND_KY</text>
<text x="216.8" y="102.1">KY-023</text>
<text x="63.5" y="109.7">7</text>
<text x="63.5" y="112.2">9</text>
<text x="77.3" y="109.7">8</text>
<text x="77.3" y="112.2">10</text>
<text x="139.7" y="109.7">7</text>
<text x="139.7" y="112.2">9</text>
<text x="153.5" y="109.7">8</text>
<text x="153.5" y="112.2">10</text>
<text x="62.3" y="114.8">11</text>
<text x="62.3" y="117.3">13</text>
<text x="62.3" y="119.8">15</text>
<text x="77.3" y="114.8">12</text>
<text x="77.3" y="117.3">14</text>
<text x="77.3" y="119.8">16</text>
<text x="120.4" y="115.9">VRx</text>
<text x="120.4" y="118.4">VRy</text>
<text x="138.5" y="114.8">11</text>
<text x="138.5" y="117.3">13</text>
<text x="138.5" y="119.8">15</text>
<text x="153.5" y="114.8">12</text>
<text x="153.5" y="117.3">14</text>
<text x="153.5" y="119.8">16</text>
<text x="220.3" y="119" transform="rotate(-90 220.3 119)">S1</text>
<text x="225.3" y="119" transform="rotate(-90 225.3 119)">S2</text>
<text x="230.4" y="119" transform="rotate(-90 230.4 119)">S3</text>
<text x="235.5" y="119" transform="rotate(-90 235.5 119)">S4</text>
<text x="240.6" y="119" transform="rotate(-90 240.6 119)">S5</text>
<text x="245.7" y="119" transform="rotate(-90 245.7 119)">S6</text>
<text x="62.3" y="122.4">17</text>
<text x="62.3" y="124.9">19</text>
<text x="77.3" y="122.4">18</text>
<text x="77.3" y="124.9">20</text>
<text x="138.5" y="122.4">17</text>
<text x="138.5" y="124.9">19</text>
<text x="153.5" y="122.4">18</text>
<text x="153.5" y="124.9">20</text>
<text x="41.4" y="131.1">LCD_E</text>
<text x="62.3" y="127.5">21</text>
<text x="62.3" y="130">23</text>
<text x="77.3" y="127.5">22</text>
<text x="77.3" y="130">24</text>
<text x="93.9" y="128.6">LCD_D7</text>
<text x="93.9" y="131.1">LCD_RS</text>
<text x="138.5" y="127.5">21</text>
<text x="138.5" y="130">23</text>
<text x="153.5" y="127.5">22</text>
<text x="153.5" y="130">24</text>
<text x="221.5" y="127.8" transform="rotate(-90 221.5 127.8)">1</text>
<text x="226.6" y="127.8" transform="rotate(-90 226.6 127.8)">2</text>
<text x="231.6" y="127.8" transform="rotate(-90 231.6 127.8)">3</text>
<text x="236.7" y="127.8" transform="rotate(-90 236.7 127.8)">4</text>
<text x="241.8" y="127.8" transform="rotate(-90 241.8 127.8)">5</text>
<text x="246.9" y="127.8" transform="rotate(-90 246.9 127.8)">6</text>
<text x="38.6" y="136.2">VSS_LCD</text>
<text x="39.2" y="133.7">LCD_RW</text>
<text x="62.3" y="132.5">25</text>
<text x="62.3" y="135.1">27</text>
<text x="62.3" y="137.6">29</text>
<text x="77.3" y="132.5">26</text>
<text x="77.3" y="135.1">28</text>
<text x="77.3" y="137.6">30</text>
<text x="93.9" y="133.7">LCD_D6</text>
<text x="93.9" y="136.2">LCD_D5</text>
<text x="138.5" y="132.5">25</text>
<text x="138.5" y="135.1">27</text>
<text x="138.5" y="137.6">29</text>
<text x="153.5" y="132.5">26</text>
<text x="153.5" y="135.1">28</text>
<text x="153.5" y="137.6">30</text>
<text x="220.3" y="134.2" transform="rotate(-90 220.3 134.2)">S1</text>
<text x="225.3" y="134.2" transform="rotate(-90 225.3 134.2)">S2</text>
<text x="230.4" y="134.2" transform="rotate(-90 230.4 134.2)">S3</text>
<text x="235.5" y="134.2" transform="rotate(-90 235.5 134.2)">S4</text>
<text x="240.6" y="134.2" transform="rotate(-90 240.6 134.2)">S5</text>
<text x="245.7" y="134.2" transform="rotate(-90 245.7 134.2)">S6</text>
<text x="41.2" y="141.3">LED_G</text>
<text x="41.4" y="138.8">LED_R</text>
<text x="41.5" y="143.8">LED_B</text>
<text x="62.3" y="140.2">31</text>
<text x="62.3" y="142.7">33</text>
<text x="77.3" y="140.2">32</text>
<text x="77.3" y="142.7">34</text>
<text x="93.9" y="138.8">LCD_D4</text>
<text x="93.9" y="141.3">S1</text>
<text x="93.9" y="143.8">S2</text>
<text x="120.9" y="141.3">SW</text>
<text x="138.5" y="140.2">31</text>
<text x="138.5" y="142.7">33</text>
<text x="153.5" y="140.2">32</text>
<text x="153.5" y="142.7">34</text>
<text x="45.6" y="146.4">S6</text>
<text x="62.3" y="145.2">35</text>
<text x="62.3" y="147.8">37</text>
<text x="77.3" y="145.2">36</text>
<text x="77.3" y="147.8">38</text>
<text x="93.9" y="146.4">S3</text>
<text x="93.9" y="148.9">S4</text>
<text x="138.5" y="145.2">35</text>
<text x="138.5" y="147.8">37</text>
<text x="153.5" y="145.2">36</text>
<text x="153.5" y="147.8">38</text>
<text x="62.3" y="150.3">39</text>
<text x="67" y="155.4">10073456-049LF</text>
<text x="77.3" y="150.3">40</text>
<text x="93.9" y="151.5">S5</text>
<text x="138.5" y="150.3">39</text>
<text x="143.2" y="155.4">10073456-049LF</text>
<text x="153.5" y="150.3">40</text>
<text x="214.3" y="160.1">ARCADE_KEYBOARD</text>
</g>
<g font-size="1.7" fill="#800000">
<text x="225.7" y="43.7">R</text>
<text x="225.7" y="46.2">G</text>
<text x="232.5" y="46.2">A</text>
<text x="225.7" y="48.8">B</text>
</g>
</svg>
